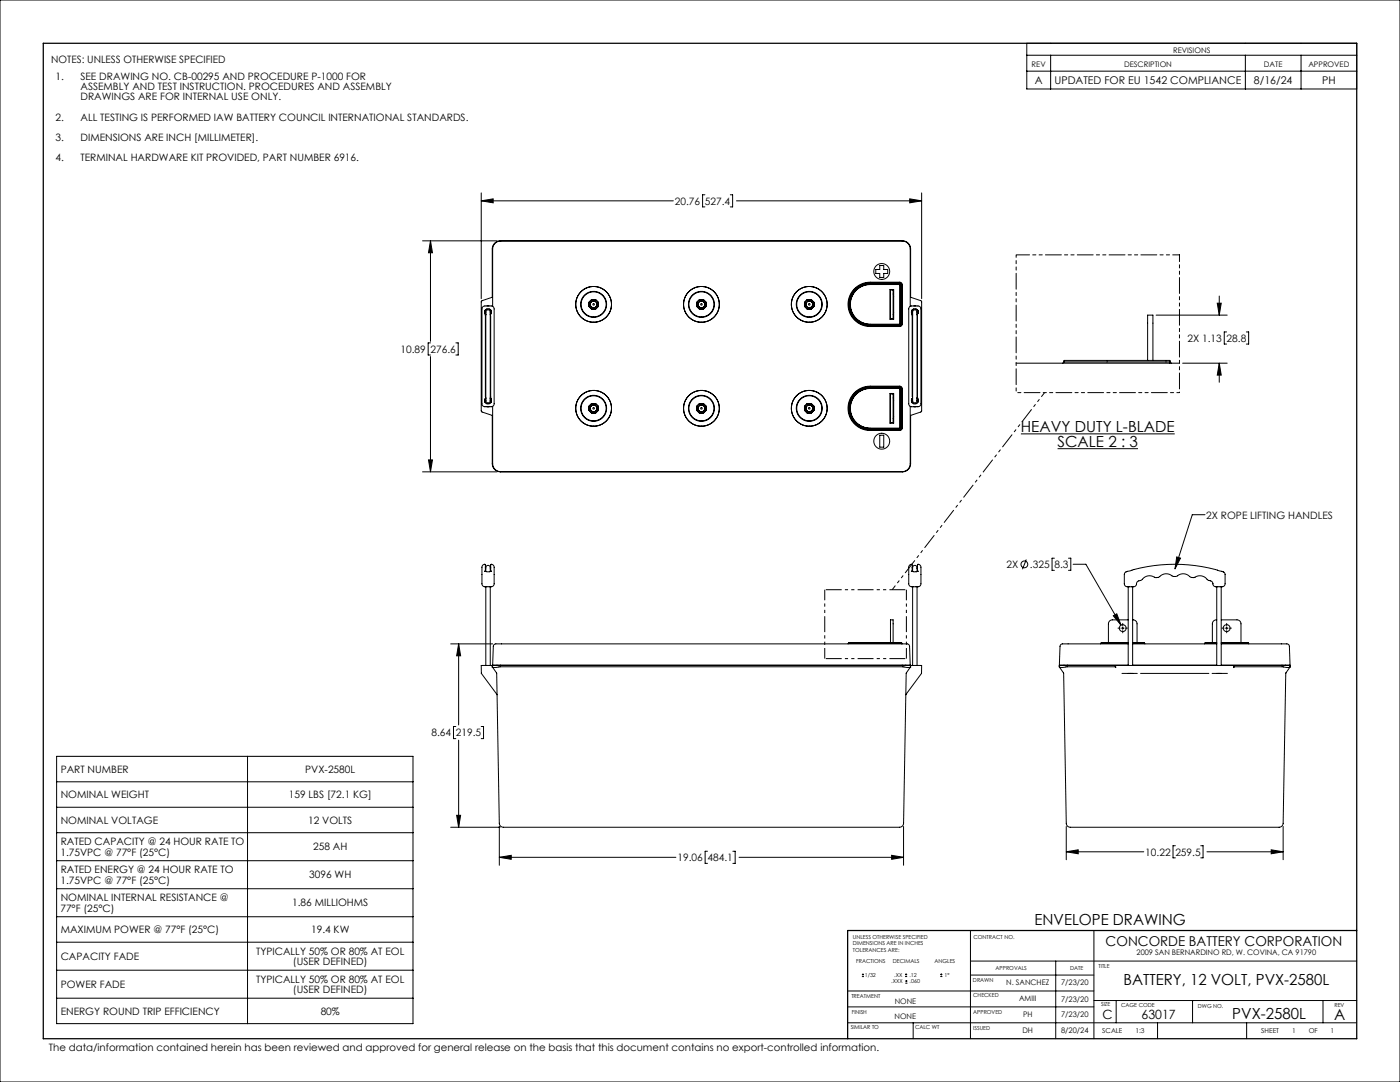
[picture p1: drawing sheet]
<svg xmlns="http://www.w3.org/2000/svg" width="559mm" height="432mm" viewBox="0 0 559 432" stroke-linecap="round" stroke-linejoin="round" font-family="sans-serif">
<g fill="none" stroke="#000" stroke-width=".4">
<path d="M0 0h558.8v431.8h-558.8zM409.8 17.3h131.7v18.2h-131.7zM409.8 22h131.7M409.8 28.4h131.7M419.4 22v13.5M497.1 22v13.5M519.3 22v13.5M192.1 77v42.2M281.4 77.7h-1v4.9h1M291.5 77.7h.9v4.9h-.9M363.1 79.4l4.8 .8-4.8 .7zM367.9 77v42.2"/>
<path d="M168.6 96.1h29.8M171.8 96.1l.8 4.8h-1.6zM171.8 96.1v40.1M192.1 80.2l4.7-.8v1.5zM192.1 80.2h76.7M197.4 97.1l1.1-.7 1.2-.3h160.5a3.2 3.2 0 0 1 3.3 3.2v19.3l4 1.4 .4 .5v43.4l-.4 .5-4 1.4v19.3a3.2 3.2 0 0 1-3.3 3.2h-160.5a3.2 3.2 0 0 1-3.2-3.2v-19.3l-4.1-1.4-.3-.5v-43.4l.3-.5 4.1-1.4v-19.3l.2-1.2zM294 80.2h73.9M236.1 119.6h1.6M236.1 119.6l-1.1 1.1M236.1 119.6h.1M237.7 119.6l1.1 1.1M237.7 119.6h.1"/>
<path d="M279.2 119.6h1.6M279.2 119.6l-1.1 1.1M279.2 119.6h.1M280.8 119.6l1.1 1.1M280.8 119.6h.1M322.2 119.6h1.6M322.2 119.6l-1.1 1.1M322.2 119.6h.1M323.8 119.6l1.1 1.1M323.8 119.6h.1M340.9 115.4l2.5-1.8 2.9-.9 12.8-.1a1.06 1.06 0 0 1 1 1.1v15.6a1.06 1.06 0 0 1-1 1h-11.8a8.8 8.8 0 0 1-8.1-5.3 8.8 8.8 0 0 1 1.7-9.6zM340.9 115.8l2.4-1.9 3-1h12.8l.7 .5v16.3l-.7 .3h-11.8a8.6 8.6 0 0 1-7.8-5 8.6 8.6 0 0 1 1.4-9.2z"/>
<path d="M341.3 116.1l2.3-1.8 2.8-.8 12.9 .1v15.8l-12 .1a8.1 8.1 0 0 1-7.3-4.7 8.1 8.1 0 0 1 1.3-8.7zM341.9 115.7l1.6-1.2 2.8-.9 12.9 .1v15.6l-11.9 .1a7.9 7.9 0 0 1-7.3-5 7.9 7.9 0 0 1 1.9-8.7zM351.1 106h1.6v1.5h1.6v1.6h-1.6v1.6h-1.6v-1.6h-1.5v-1.6h1.5zM355.2 115.5h1.5v11.9h-1.5zM355.4 115.8h1.1v11.4h-1.1zM486.7 118.1v7.7M171.8 136.8h-.9v4.9h.9M182 136.8h.9v4.9h-.9M192.7 122.4l.6-.3h2.7a1.19 1.19 0 0 1 1.2 1.2v37.8a1.19 1.19 0 0 1-1.2 1.2h-2.5a1.19 1.19 0 0 1-1.1-1.2v-37.8zM193.5 125.1l.2 33.3M193.5 124.1l.6-.7a1.33 1.33 0 0 1 1.7 .3 1.33 1.33 0 0 1-.1 1.8M193.5 124.1v.9l.4 .5"/>
<path d="M193.6 125.1l.3 .5M193.6 124.1l.3 .3v1.1M193.7 123.6l-.2 .5v1M194.1 123.9a1.06 1.06 0 0 1 1.3 .1 1.06 1.06 0 0 1 .3 1.3v33.8a1.05 1.05 0 0 1-.9 1.7 1.05 1.05 0 0 1-.9-1.7v-34.6zM194.4 122.1h.8M195.9 123.6a1.3 1.3 0 0 1-.2 2M195.9 126l.2 33.3M196 124l-.3 .4v1.1M196.6 122.3v-22.9a3.2 3.2 0 0 1 3.3-3.2h160.2a3.2 3.2 0 0 1 3.2 3.2v22.9M235 120.7v1.6M235 122.3l1.1 1.1M235 120.7h.1"/>
<path d="M235 122.3h.1M235.6 120.9h.1M235.6 122l.8 .8M235.6 120.9v1.1M235.6 122h.1M236.1 123.4h1.6M236.2 123.4h-.1M236.4 120.2h.1M236.4 120.2l-.8 .7M236.4 122.8h1.1M236.4 120.2h1.1M236.4 122.8h.1"/>
<path d="M237.5 122.8h.1M237.5 120.2h.1M237.5 120.2l.8 .7M237.7 123.4h.1M238.3 122h.1M238.3 120.9h.1M238.3 120.9v1.1M238.3 122l-.8 .8M238.8 122.3h.1M238.8 122.3l-1.1 1.1M238.8 120.7v1.6M238.8 120.7h.1"/>
<path d="M278.1 120.7v1.6M278.1 122.3l1.1 1.1M278.1 120.7h.1M278.1 122.3h.1M278.7 120.9v1.1M278.7 122l.7 .8M278.7 120.9h.1M278.7 122h.1M279.2 123.4h1.6M279.2 123.4h.1M279.4 122.8h1.1M279.4 120.2h1.1"/>
<path d="M279.4 120.2h.1M279.4 120.2l-.7 .7M279.4 122.8h.1M280.5 122.8h.1M280.5 120.2h.1M280.5 120.2l.8 .7M280.8 123.4h.1M281.3 122h.1M281.3 120.9v1.1M281.3 120.9h.1M281.3 122l-.8 .8M281.9 122.3h.1"/>
<path d="M281.9 120.7v1.6M281.9 122.3l-1.1 1.1M281.9 120.7h.1M321.1 120.7v1.6M321.1 122.3l1.1 1.1M321.1 120.7h.1M321.1 122.3h.1M321.7 120.9v1.1M321.7 122l.8 .8M321.7 120.9h.1M321.7 122h.1M322.2 123.4h1.6"/>
<path d="M322.2 123.4h.1M322.5 122.8h1.1M322.5 120.2h1.1M322.5 120.2h.1M322.5 120.2l-.8 .7M322.5 122.8h.1M323.6 122.8h.1M323.6 120.2l.7 .7M323.6 120.2h.1M323.8 123.4h.1M324.3 122h.1M324.3 120.9v1.1"/>
<path d="M324.3 122l-.7 .8M324.3 120.9h.1M324.9 122.3h.1M324.9 120.7v1.6M324.9 122.3l-1.1 1.1M324.9 120.7h.1M363.1 122.4l.6-.3h2.7a1.19 1.19 0 0 1 1.2 1.2v37.8a1.19 1.19 0 0 1-1.2 1.2h-2.5a1.19 1.19 0 0 1-1.2-1.2v-37.8zM363.9 125.1l.2 33.3M363.9 124.1l.5-.7 .8-.2 .7 .2 .5 .7M363.9 124.1v.9l.4 .5M363.9 125.1l.4 .5M363.9 124l.3 .4v1.1"/>
<path d="M364.1 123.6l-.3 .5 .1 1M364.5 123.9a1.06 1.06 0 0 1 1.3 .1 1.06 1.06 0 0 1 .2 1.3v33.8a1.05 1.05 0 0 1-.8 1.7 1.05 1.05 0 0 1-.9-1.7v-34.6zM364.7 122.1h.9M366.2 123.6a1.3 1.3 0 0 1-.2 2l.4-.6v-.9M366.2 126l.2 33.3M366.4 124l-.3 .4v1.1M461.5 125.8h28.3M485.9 121h1.5l-.7 4.8zM489.6 132.5h-.9v4.8h.9M497.5 132.5h.9v4.8h-.9M171.8 142.3v46M193.9 158.9v1.1l-.3 .4"/>
<path d="M195.7 158.9v1.1l.3 .4M196 159.3l-.3-.4 .4 1.2-.8 1h-1.1l-.7-.7M196.1 159.3v1l-.2 .5M340.9 156.9l2.5-1.9 2.9-.8 12.8-.1a1.06 1.06 0 0 1 1 1.1v15.5a1.06 1.06 0 0 1-1 1.1h-11.8a8.8 8.8 0 0 1-8.1-5.3 8.8 8.8 0 0 1 1.7-9.6zM340.9 157.3l2.4-1.9 3-1h12.8l.7 .5v16.3l-.7 .3h-11.8a8.6 8.6 0 0 1-7.8-5 8.6 8.6 0 0 1 1.4-9.2zM341.3 157.6l2.3-1.8 2.8-.8 12.9 .1v15.8l-12 .1a8.1 8.1 0 0 1-7.3-4.7 8.1 8.1 0 0 1 1.3-8.7zM341.9 157.2l1.6-1.2 2.8-.9 12.9 .1v15.6l-11.9 .1a7.9 7.9 0 0 1-7.3-5 7.9 7.9 0 0 1 1.9-8.7zM355.2 157h1.5v11.9h-1.5zM355.4 157.2h1.1v11.5h-1.1zM364.2 158.9v1.1l-.3 .4M366.1 158.9v1.1l.3 .4M366.4 159.3l-.4-.4 .4 .5v1"/>
<path d="M366.4 159.3l.1 1-.3 .5M405.6 144.9h65.2M424.7 144.4h42.3M424.7 144.4v-.6h42.3v.6M424.7 144.4l-.5 .5M458.1 143.8v-18h2.1v18M467 144.4l.5 .5M472 144.9h17.8M486.7 144.9l.7 4.8h-1.5zM486.7 144.9v7.7M193.5 160.4v-1l.4-.5a1.3 1.3 0 0 0-.2 1.9M194.4 162.3h.8"/>
<path d="M196.6 162.2v22.8a3.2 3.2 0 0 0 3.3 3.2M235 162.2v1.5M235 163.7l1.1 1.2M235 162.2h.1M235 163.7h.1M235.6 162.4v1.1M235.6 162.4h.1M235.6 163.5l.8 .8M235.6 163.5h.1M236.1 164.9h1.6M236.1 161h1.6M236.1 161l-1.1 1.2"/>
<path d="M236.1 161h.1M236.2 164.9h-.1M236.4 164.3h1.1M236.4 161.6h1.1M236.4 161.6h.1M236.4 161.6l-.8 .8M236.4 164.3h.1M237.5 164.3h.1M237.5 161.6h.1M237.5 161.6l.8 .8M237.7 164.9h.1M237.7 161l1.1 1.2"/>
<path d="M237.7 161h.1M238.3 163.5h.1M238.3 162.4v1.1M238.3 162.4h.1M238.3 163.5l-.8 .8M238.8 163.7h.1M238.8 162.2v1.5M238.8 163.7l-1.1 1.2M238.8 162.2h.1M278.1 162.2v1.5M278.1 163.7l1.1 1.2M278.1 162.2h.1"/>
<path d="M278.1 163.7h.1M278.7 163.5l.7 .8M278.7 162.4v1.1M278.7 162.4h.1M278.7 163.5h.1M279.2 164.9h1.6M279.2 161h1.6M279.2 161l-1.1 1.2M279.2 161h.1M279.2 164.9h.1M279.4 164.3h1.1M279.4 161.6h1.1"/>
<path d="M279.4 161.6h.1M279.4 161.6l-.7 .8M279.4 164.3h.1M280.5 164.3h.1M280.5 161.6h.1M280.5 161.6l.8 .8M280.8 164.9h.1M280.8 161l1.1 1.2M280.8 161h.1M281.3 163.5h.1M281.3 162.4h.1M281.3 162.4v1.1"/>
<path d="M281.3 163.5l-.8 .8M281.9 163.7h.1M281.9 163.7l-1.1 1.2M281.9 162.2v1.5M281.9 162.2h.1M321.1 162.2v1.5M321.1 163.7l1.1 1.2M321.1 162.2h.1M321.1 163.7h.1M321.7 162.4h.1M321.7 163.5l.8 .8M321.7 162.4v1.1"/>
<path d="M321.7 163.5h.1M322.2 164.9h1.6M322.2 161h1.6M322.2 161l-1.1 1.2M322.2 161h.1M322.2 164.9h.1M322.5 161.6h.1M322.5 164.3h1.1M322.5 161.6l-.8 .8M322.5 161.6h1.1M322.5 164.3h.1M323.6 164.3h.1"/>
<path d="M323.6 161.6h.1M323.6 161.6l.7 .8M323.8 164.9h.1M323.8 161l1.1 1.2M323.8 161h.1M324.3 163.5h.1M324.3 162.4h.1M324.3 162.4v1.1M324.3 163.5l-.7 .8M324.9 163.7h.1M324.9 163.7l-1.1 1.2M324.9 162.2v1.5"/>
<path d="M324.9 162.2h.1M351.1 173.7h1.6v4.8h-1.6zM363.3 162.2v22.8a3.2 3.2 0 0 1-3.2 3.2M363.9 160.4v-1l.4-.5a1.3 1.3 0 0 0-.2 1.9M363.9 160.4l.5 .6 .8 .2 .7-.2 .5-.6M364.7 162.3h.9M407.5 173.1h61.4M422.1 179.1h32.1M168.6 188.3h29.8M171 183.5h1.6l-.8 4.8zM481 205.4h-5.1l-6.9 21.6M193.4 227.9l.2 .1"/>
<path d="M193.5 228h.1M193.6 228l1.8 .2M193.7 226.4l.1 .5M193.9 228v-.9a1 1 0 0 1 .9-1.5 1 1 0 0 1 .9 1.5v1M193.9 234.2v31.4M195.4 228.1v.1M195.7 234.2v31.4M195.9 228v-2.6a1.06 1.06 0 0 1 1.2 .2 1.06 1.06 0 0 1 .1 1.3v6.1a1.19 1.19 0 0 1-1.2 1.2h-2.5a1.19 1.19 0 0 1-1.1-1.2v-5.7a1.38 1.38 0 0 1 1.3-2v2.7M195.9 226.4l-.2 .5M196 228l-.6 .1M196 228h.1M196.2 227.9l-.2 .1"/>
<path d="M363.7 227.9l.3 .1M363.9 228h.1M364 228l1.7 .2M364.1 226.4l.1 .5M364.3 228v-.9a1 1 0 0 1 .9-1.5 1 1 0 0 1 .8 1.5v1M364.3 234.2v31.4M365.7 228.1v.1M366 234.2v31.4M366.2 228v-2.6a1.06 1.06 0 0 1 1.3 .2 1.06 1.06 0 0 1 .1 1.3v6.1a1.19 1.19 0 0 1-1.2 1.2h-2.5a1.19 1.19 0 0 1-1.2-1.2v-5.7a1.38 1.38 0 0 1 1.3-2l.1 2.7M366.2 226.4l-.2 .5M366.3 228l-.6 .1M366.4 228h-.1"/>
<path d="M366.6 227.9l-.3 .1M409.6 223.3l-1.5 3.9M420.8 222.8h-.9v4.8h.9M426.5 222.8h.9v4.8h-.9M428.3 225.2h5.1l14 24.3M449.5 228.2h.1M450.3 234.2v31.4M452.1 234.2v31.4M453.6 233a1.19 1.19 0 0 1-1.2 1.2h-2.4a1.19 1.19 0 0 1-1.2-1.2v-3.7a1.6 1.6 0 0 1 1.4-1.3 64.1 64.1 0 0 1 37.8 .1l.6 .3 .4 .7v3.9a1.19 1.19 0 0 1-1.2 1.2 4.4 4.4 0 0 1-3.3-.4l-.4-.8M453.6 233a2.72 2.72 0 0 1 2.1-1.6 4.3 4.3 0 0 1 5.7-.9l.9-.1a4.4 4.4 0 0 1 6.1-.3h.9a4.4 4.4 0 0 1 6.2 .3l.8 .1a4.4 4.4 0 0 1 6.1 1.1h.1a1.7 1.7 0 0 1 1.6 1.4M453.6 233h.1M469.7 222.3l1.5 .4-2.2 4.3z"/>
<path d="M484.1 233h.1M485.7 234.2v31.4M487.4 234.2v31.4M488.2 228.2h.1M488.3 228.2h.1M179.9 257h16.7M183.1 257l.8 4.7h-1.6zM183.1 257v32.3M197.2 257.2l.7-.2h164.1l.7 .2 .3 .5 .3 7.7h-166.7l.3-7.5zM338.7 256.7h21.2M338.7 256.7v-.3h21.2v.3M338.7 256.7l-.2 .3"/>
<path d="M355.4 256.4v-9h1.1v9M359.9 256.7l.2 .3M439.5 256.7h10.8M439.5 256.7l-.2 .3M444.4 245.8l1.3-.8 1.7 4.5zM446.2 250.7h.9M447.6 250.7h1M448.1 248.8v.9M448.1 250.2v1M448.1 251.7v.9M449.1 250.7h.9M450.3 247.4h-6.3a1.59 1.59 0 0 0-1.6 1.6v7.4"/>
<path d="M450.3 257h-26.6l-.6 .9-.3 7.5h27.5M450.3 256.4h-10.8v.3M452.1 247.4a1.61 1.61 0 0 1 1.7 1.6v7.4M452.1 256.7h4.6M452.1 256.4h4.6v.3M452.1 257h33.6M456.7 256.7l.3 .3M481 256.7h4.7M481 256.7l-.2 .3M485.7 247.4a1.61 1.61 0 0 0-1.8 1.6v7.4M485.7 256.4h-4.7v.3M487.4 247.4h6.3a1.59 1.59 0 0 1 1.6 1.6v7.4"/>
<path d="M487.4 257h26.6l.7 .9 .2 7.5h-27.5M487.4 256.7h10.8M487.4 256.4h10.8v.3M487.7 250.7h.9M489.1 250.7h1M489.6 248.8v.9M489.6 250.2v1M489.6 251.7v.9M490.6 250.7h.9M498.2 256.7l.3 .3M196.5 265.6h167M196.5 266.1v.3"/>
<path d="M196.5 265.6h-4.4v3.1l6.3 8.6M196.5 265.6v.5M196.5 266.2h.1M196.5 266.2l1 .2 2.2-.3h160.5l2.4 .3 .8-.2M196.5 266.2l1.8 2.6 1 59.8a1.61 1.61 0 0 0 1.6 1.5h158.1a1.61 1.61 0 0 0 1.7-1.5l1.1-60.1M198.4 265.4v.2M361.6 265.4v.2M363.4 266.2l-1.6 2.3M363.5 266.1h.1M363.5 266.1v.3M363.5 265.6h4.4l-.1 3.1-6.3 8.6M363.5 265.6v.5"/>
<path d="M422.8 266.1v-.5h92.2l-.1 .6M422.8 266.2h.1M422.8 266.2l1.7 2.6 1.1 59.8a1.61 1.61 0 0 0 1.6 1.5h83.3a1.61 1.61 0 0 0 1.7-1.5l1-59.8 1.7-2.6M424.7 265.4v.2M445.3 265.6v.8l-.2-.3h-19.1l-2.2 .3-1-.2M447.8 268.7h6.1M450.3 268.8h1.8M450.3 268.7v.1M452.1 265.4h33.6M452.1 268.7v.1M455.2 268.7h27.3M483.8 268.7h6.1"/>
<path d="M485.7 268.8h1.7M485.7 268.7v.1M487.4 268.7v.1M492.5 265.6l-.1 .8 .2-.3h19.2l2.3 .3 .8-.2M513.1 265.4v.2M181.9 289.9h-.9v4.9h.9M183.1 295.4v34.7M192.1 289.9h.9v4.9h-.9M22.6 301.8h142.2v106.7h-142.2zM22.6 312h142.2M98.8 301.8v106.7M22.6 322.2h142.2"/>
<path d="M22.6 332.3h142.2M179.9 330.1h19.7M182.3 325.4h1.6l-.8 4.7zM199.3 329.8v15.5M282.4 339.7h-1v4.9h1M292.5 339.7h.9v4.9h-.9M360.7 329.8v15.5M425.6 339.9l4.8-.8v1.6zM425.6 329.8v13.3M425.6 339.9h30.9M469.1 337.5h-.9v4.8h.9M479.3 337.5h.9v4.8h-.9"/>
<path d="M481.7 339.9h30.5M507.4 339.1l4.8 .8-4.8 .8zM512.2 329.8v13.3M22.6 343.5h142.2M22.6 354.7h142.2M199.3 342.1l4.8-.8v1.6zM199.3 342.1h70.5M295 342.1h65.7M355.9 341.3l4.8 .8-4.8 .8zM22.6 365.8h142.2M22.6 376h142.2M387.3 371.3v43.2"/>
<path d="M436.6 371.3v43.2M22.6 387.2h142.2M22.6 398.4h142.2M338.3 395.5h98.3M344 389.7h.9M344 388.9h.9M344.4 388.5v.8M361.2 389.7h.9M361.2 388.9h.9M361.3 392.4h.9M361.3 391.5h.9M361.7 388.5v.8"/>
<path d="M361.8 391.1v.8M375.3 389.7h.8M375.3 388.9h.8M375.7 388.5v.8M387.3 383.5h154.2M387.3 389.1h49.3M421.4 383.5v31M436.6 399.3h104.9M445.5 399.3v8.9M476 399.3v8.9M528.1 399.3v8.9M338.3 401.8h98.3"/>
<path d="M338.3 408.2h203.2M364.5 408.2v6.3M462 408.2v6.3M497.6 408.2v6.3"/>
<circle cx="351.9" cy="108.3" r="3.2"/>
<circle cx="236.9" cy="121.5" r="5.2"/>
<circle cx="236.9" cy="121.5" r="7.1"/>
<circle cx="236.9" cy="121.5" r="5"/>
<circle cx="236.9" cy="121.5" r=".32"/>
<circle cx="280" cy="121.5" r="7.1"/>
<circle cx="280" cy="121.5" r=".32"/>
<circle cx="280" cy="121.5" r="5"/>
<circle cx="280" cy="121.5" r="5.2"/>
<circle cx="323" cy="121.5" r="5"/>
<circle cx="323" cy="121.5" r=".32"/>
<circle cx="323" cy="121.5" r="5.2"/>
<circle cx="323" cy="121.5" r="7.1"/>
<circle cx="236.9" cy="163" r="5.2"/>
<circle cx="236.9" cy="163" r="7.1"/>
<circle cx="236.9" cy="163" r=".32"/>
<circle cx="236.9" cy="163" r="5"/>
<circle cx="280" cy="163" r=".32"/>
<circle cx="280" cy="163" r="7.1"/>
<circle cx="280" cy="163" r="5.2"/>
<circle cx="280" cy="163" r="5"/>
<circle cx="323" cy="163" r="5"/>
<circle cx="323" cy="163" r=".32"/>
<circle cx="323" cy="163" r="5.2"/>
<circle cx="323" cy="163" r="7.1"/>
<circle cx="351.9" cy="176.1" r="3.2"/>
<circle cx="408.9" cy="225.2" r="1.35"/>
<circle cx="448.1" cy="250.7" r="1.38"/>
<circle cx="489.6" cy="250.7" r="1.38"/>
</g>
<path d="M470.8 101.7h-65.2v55h65.2v-55" fill="none" stroke="#000" stroke-width=".4" stroke-dasharray="6.3 1.3 1.3 1.3 1.3 1.3" stroke-dashoffset="3.7"/>
<path d="M329.2 235.3h32.6M329.2 262.8h32.6" fill="none" stroke="#000" stroke-width=".4" stroke-dasharray="6.3 1.3 1.3 1.3 1.3 1.3" stroke-dashoffset="-.4" stroke-linecap="butt"/>
<path d="M329.2 235.3v27.5M361.8 235.3v27.5" fill="none" stroke="#000" stroke-width=".4" stroke-dasharray="6.3 1.3 1.3 1.3 1.3 1.3" stroke-dashoffset="2.1" stroke-linecap="butt"/>
<path d="M356.1 235.3l60.8-78.6" fill="none" stroke="#000" stroke-width=".4" stroke-dasharray="6.3 1.3 1.3 1.3 1.3 1.3" stroke-dashoffset="4.3" stroke-linecap="butt"/>
<path d="M17.3 17.3h524.2v397.2h-524.2zM541.5 371.3h-203.2v43.2" fill="none" stroke="#000" stroke-width=".5"/>
<g fill="#000">
<path d="M469.7 222.3l1.5 .4-2.2 4.3z"/>
<path d="M425.6 339.9l4.8-.8v1.6zM507.4 339.1l4.8 .8-4.8 .8z"/>
<path d="M199.3 342.1l4.8-.8v1.6zM355.9 341.3l4.8 .8-4.8 .8zM183.1 257l.8 4.7h-1.6zM182.3 325.4h1.6l-.8 4.7zM444.4 245.8l3 3.7-1.7-4.5zM171.8 96.1l.8 4.8h-1.6zM171 183.5h1.6l-.8 4.8zM192.1 80.2l4.7-.8v1.5zM363.1 79.4l4.8 .8-4.8 .7zM486.7 144.9l.7 4.8h-1.5zM485.9 121h1.5l-.7 4.8z"/>
</g>
<g font-size="6.1">
<text x="407.5" y="172.5">HEAVY DUTY L-BLADE</text>
<text x="422.1" y="178.4">SCALE 2 : 3</text>
<text x="412.9" y="369.1">ENVELOPE DRAWING</text>
<text x="448.4" y="393.3">BATTERY, 12 VOLT, PVX-2580L</text>
<text x="491.9" y="406.6">PVX-2580L</text>
<text x="532.5" y="407.2">A</text>
</g>
<text font-size="5.4" x="441.3" y="377.6">CONCORDE BATTERY CORPORATION</text>
<g font-size="5.1">
<text x="440" y="406.7">C</text>
<text x="455.6" y="406.7">63017</text>
</g>
<g font-size="4.2">
<text x="413" y="33.5">A</text>
<text x="420.9" y="33.5">UPDATED FOR EU 1542 COMPLIANCE</text>
<text x="500.5" y="33.5">8/16/24</text>
<text x="527.7" y="33.5">PH</text>
</g>
<g font-size="4.1">
<text x="20.5" y="25">NOTES: UNLESS OTHERWISE SPECIFIED</text>
<text x="22.1" y="31.9">1.</text>
<text x="32.1" y="31.9">SEE DRAWING NO. CB-00295 AND PROCEDURE P-1000 FOR</text>
<text x="32.1" y="36">ASSEMBLY AND TEST INSTRUCTION. PROCEDURES AND ASSEMBLY</text>
<text x="32.1" y="40">DRAWINGS ARE FOR INTERNAL USE ONLY.</text>
<text x="22.1" y="48.1">2.</text>
<text x="32.1" y="48.1">ALL TESTING IS PERFORMED IAW BATTERY COUNCIL INTERNATIONAL STANDARDS.</text>
<text x="22.1" y="56.2">3.</text>
<text x="32.1" y="56.2">DIMENSIONS ARE INCH [MILLIMETER].</text>
<text x="22.1" y="64.3">4.</text>
<text x="32.1" y="64.3">TERMINAL HARDWARE KIT PROVIDED, PART NUMBER 6916.</text>
<text x="269.4" y="81.7">20.76</text>
<text x="281.4" y="81.7">527.4</text>
<text x="474" y="136.4">2X 1.13</text>
<text x="489.6" y="136.4">28.8</text>
<text x="159.8" y="140.8">10.89</text>
<text x="171.8" y="140.8">276.6</text>
<text x="481.5" y="207.1">2X ROPE LIFTING HANDLES</text>
<text x="401.8" y="226.7">2X</text>
<text x="411.1" y="226.7">.325</text>
<text x="420.8" y="226.7">8.3</text>
<text x="172.2" y="293.9">8.64</text>
<text x="181.9" y="293.9">219.5</text>
<text x="24.2" y="308.4">PART NUMBER</text>
<text x="121.8" y="308.4">PVX-2580L</text>
<text x="24.2" y="318.6">NOMINAL WEIGHT</text>
<text x="115.3" y="318.6">159 LBS [72.1 KG]</text>
<text x="24.2" y="328.7">NOMINAL VOLTAGE</text>
<text x="123" y="328.7">12 VOLTS</text>
<text x="24.1" y="341.4">1.75VPC @ 77°F (25°C)</text>
<text x="24.2" y="337.4">RATED CAPACITY @ 24 HOUR RATE TO</text>
<text x="125" y="339.4">258 AH</text>
<text x="457.1" y="341.5">10.22</text>
<text x="469.1" y="341.5">259.5</text>
<text x="270.4" y="343.7">19.06</text>
<text x="282.4" y="343.7">484.1</text>
<text x="24.1" y="352.6">1.75VPC @ 77°F (25°C)</text>
<text x="24.2" y="348.6">RATED ENERGY @ 24 HOUR RATE TO</text>
<text x="123.4" y="350.6">3096 WH</text>
<text x="24.2" y="359.7">NOMINAL INTERNAL RESISTANCE @</text>
<text x="24.1" y="363.8">77°F (25°C)</text>
<text x="116.6" y="361.8">1.86 MILLIOHMS</text>
<text x="24.2" y="372.4">MAXIMUM POWER @ 77°F (25°C)</text>
<text x="124.2" y="372.4">19.4 KW</text>
<text x="24.2" y="383.1">CAPACITY FADE</text>
<text x="102.2" y="381.1">TYPICALLY 50% OR 80% AT EOL</text>
<text x="116.9" y="385.1">(USER DEFINED)</text>
<text x="24.2" y="394.3">POWER FADE</text>
<text x="102.2" y="392.2">TYPICALLY 50% OR 80% AT EOL</text>
<text x="116.9" y="396.3">(USER DEFINED)</text>
<text x="24.2" y="404.9">ENERGY ROUND TRIP EFFICIENCY</text>
<text x="128" y="404.9">80%</text>
<text x="19.5" y="419.3">The data/information contained herein has been reviewed and approved for general release on the basis that this document contains no export-controlled information.</text>
</g>
<g font-size="3">
<text x="468.2" y="21.2">REVISIONS</text>
<text x="411.8" y="26.7">REV</text>
<text x="448.7" y="26.7">DESCRIPTION</text>
<text x="504.5" y="26.7">DATE</text>
<text x="522.2" y="26.7">APPROVED</text>
<text x="453.6" y="381.3">2009 SAN BERNARDINO RD, W. COVINA, CA 91790</text>
<text x="401.6" y="393.3">N. SANCHEZ</text>
<text x="423.5" y="393.3">7/23/20</text>
<text x="357.1" y="400.5">NONE</text>
<text x="406.8" y="399.6">AMIII</text>
<text x="423.5" y="399.7">7/23/20</text>
<text x="357.1" y="406.7">NONE</text>
<text x="408.3" y="406">PH</text>
<text x="423.5" y="406.1">7/23/20</text>
<text x="408.1" y="412.3">DH</text>
<text x="423.5" y="412.4">8/20/24</text>
</g>
<g font-size="2.7">
<text x="440" y="412.2">SCALE</text>
<text x="453.2" y="412.2">1:3</text>
<text x="503.4" y="412.4">SHEET</text>
<text x="515.7" y="412.4">1</text>
<text x="522.3" y="412.4">OF</text>
<text x="531.1" y="412.4">1</text>
</g>
<g font-size="2.2">
<text x="340.4" y="374.5">UNLESS OTHERWISE SPECIFIED</text>
<text x="340.4" y="377.2">DIMENSIONS ARE IN INCHES</text>
<text x="388.6" y="374.7">CONTRACT NO.</text>
<text x="340.4" y="379.8">TOLERANCES ARE:</text>
<text x="341.8" y="384.4">FRACTIONS</text>
<text x="345.2" y="389.7">1/32</text>
<text x="356.3" y="384.4">DECIMALS</text>
<text x="357" y="389.7">.XX</text>
<text x="363" y="389.7">.12</text>
<text x="373" y="384.4">ANGLES</text>
<text x="377" y="389.7">1°</text>
<text x="397.4" y="387">APPROVALS</text>
<text x="427.2" y="387.1">DATE</text>
<text x="438.5" y="386.4">TITLE</text>
<text x="355.7" y="392.4">.XXX</text>
<text x="363.1" y="392.4">.060</text>
<text x="388.4" y="391.8">DRAWN</text>
<text x="339.8" y="398.1">TREATMENT</text>
<text x="388.5" y="398">CHECKED</text>
<text x="439.5" y="401.7">SIZE</text>
<text x="447.5" y="402">CAGE CODE</text>
<text x="532.6" y="401.8">REV</text>
<text x="340" y="404.7">FINISH</text>
<text x="388.5" y="404.5">APPROVED</text>
<text x="478.1" y="402.2">DWG NO.</text>
<text x="339.5" y="410.8">SIMILAR TO</text>
<text x="365.2" y="410.7">CALC WT</text>
<text x="388.5" y="410.9">ISSUED</text>
</g>
</svg>
